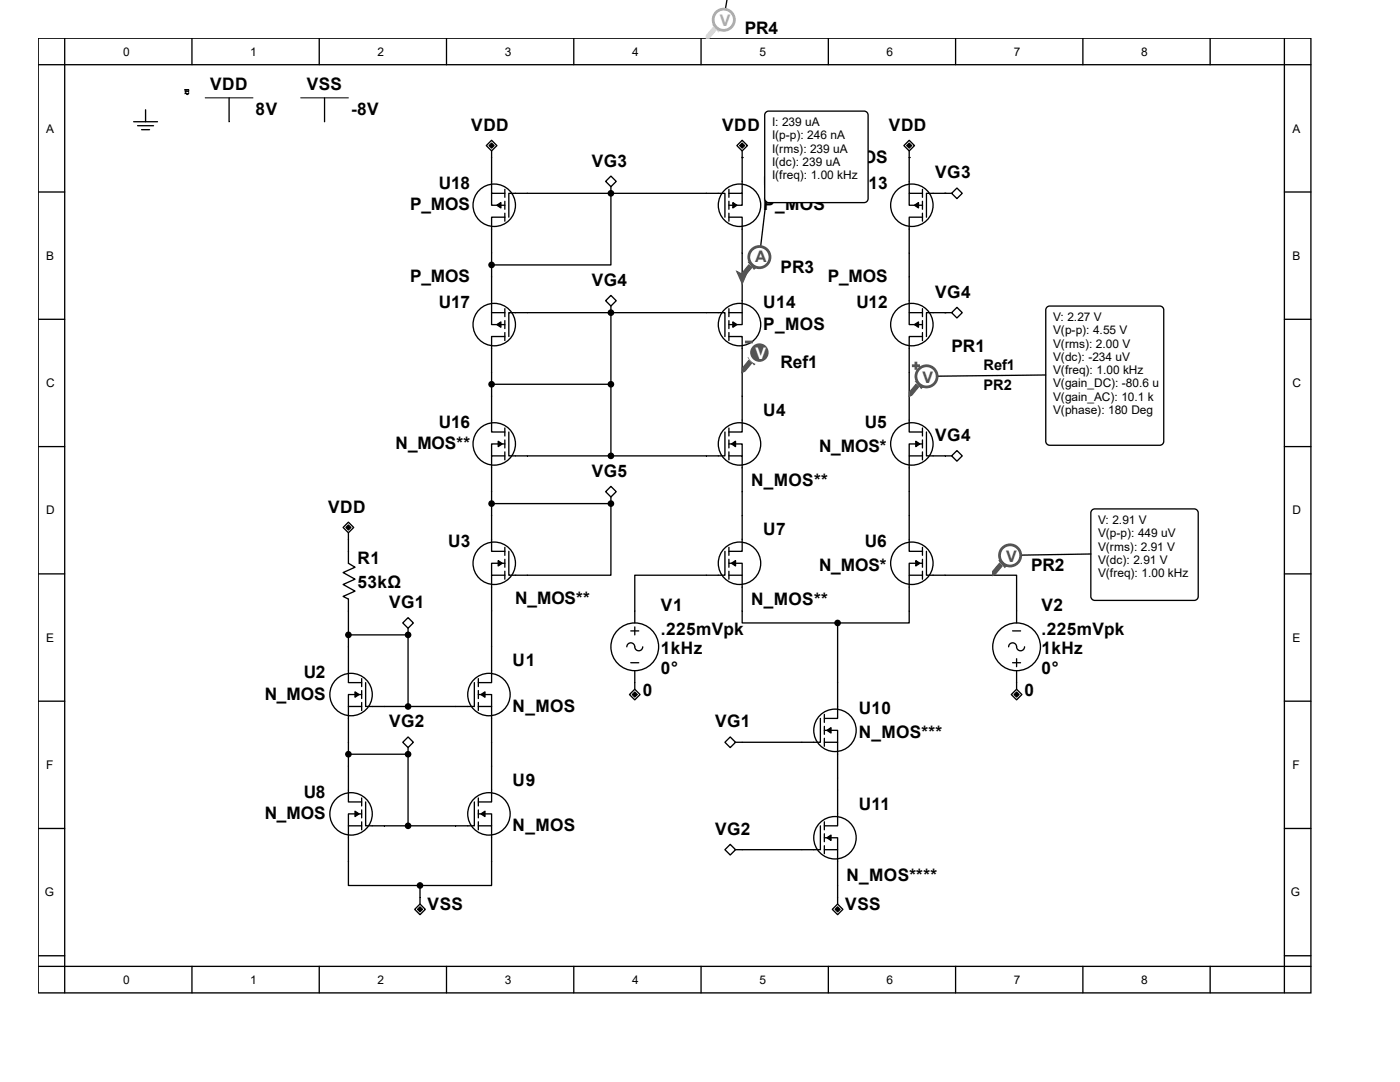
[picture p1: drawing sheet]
<svg xmlns="http://www.w3.org/2000/svg" width="279mm" height="216mm" viewBox="0 0 279 216" stroke-linecap="round" stroke-linejoin="round" font-family="sans-serif">
<g fill="none" stroke="#000" stroke-width=".26">
<path d="M7.6 7.6h254v190.5h-254zM7.6 12.9h254M12.9 7.6v190.5M38.3 7.6v5.3M45.7 19.5v4.8M63.7 7.6v5.3M64.8 19.5v4.8M89.1 7.6v5.3M114.5 7.6v5.3M139.9 7.6v5.3M165.3 7.6v5.3M190.7 7.6v5.3"/>
<path d="M216.1 7.6v5.3M241.5 7.6v5.3M256.3 7.6v190.5M7.6 38.3h5.3M26.7 24.3h4.7M27.5 25.1h3.1M28.3 25.9h1.5M29.1 21.9v2.4M97 29.1l1.1-1.1 1.1 1.1-1.1 1zM98.1 38.6v2.4h2.7M98.1 30.1v8.5h2.7M100.8 37.8v1.6"/>
<path d="M121.9 35.1l1.1 1.1-1.1 1.1-1-1.1zM121.9 38.6v14.3h-23.8M121.9 38.6h.1M121.9 37.3v1.3M145.5 37.8v1.6M147.1 29.1l1-1.1 1.1 1.1-1.1 1zM148.1 38.6v2.4h-2.6M148.1 30.1v8.5h-2.6M148.1 31.4h.1M180.4 29.1l1.1-1.1 1 1.1-1 1zM181.5 38.6v2.4h2.6M181.5 30.1v8.5h2.6"/>
<path d="M181.5 31.4h.1M184.1 37.8v1.6M188.6 38.6h.1M189.9 38.6l1.1-1.1 1 1.1-1 1zM189.9 38.6h-5v4.7M256.3 38.3h5.3M100.8 43.3h-2.7v19.1h2.7M100.8 40.2v1.6M100.8 42.5v1.6M101.5 43.3v-4.7h43.2v4.7M121.9 58.9l1.1 1.1-1.1 1.1-1-1.1zM145.5 43.3h2.6v19.1h-2.6"/>
<path d="M145.5 40.2v1.6M145.5 42.5v1.6M184.1 43.3h-2.6v19.1h2.6M184.1 40.2v1.6M184.1 42.5v1.6M7.6 63.7h5.3M98.1 62.4v2.4h2.7M98.1 76.7h23.8M100.8 67.2h-2.7v19h2.7M100.8 61.6v1.6M100.8 64v1.6M100.8 66.4v1.5"/>
<path d="M101.5 67.2v-4.8h43.2v4.8M121.9 62.4h.1M121.9 61.1v29.9M145.5 67.2h2.6v19h-2.6M145.5 61.6v1.6M145.5 64v1.6M145.5 66.4v1.5M148.1 62.4v2.4h-2.6M181.5 62.4v2.4h2.6M184.1 67.2h-2.6v19h2.6M184.1 61.6v1.6M184.1 64v1.6"/>
<path d="M184.1 66.4v1.5M188.6 62.4h.1M189.9 62.4l1.1-1.1 1 1.1-1 1zM189.9 62.4h-5v4.8M256.3 63.7h5.3M7.6 89.1h5.3M100.8 91h-2.7v19h2.7M100.8 88.6h-2.7v2.4M100.8 85.4v1.6M100.8 87.8v1.6M100.8 90.2v1.6M101.5 86.2v4.8h43.2v-4.8"/>
<path d="M121.9 97l1.1 1.1-1.1 1.1-1-1.1zM121.9 99.2v1.3M145.5 91h2.6v19h-2.6M145.5 88.6h2.6v2.4M145.5 85.4v1.6M145.5 87.8v1.6M145.5 90.2v1.6M184.1 91h-2.6v19h2.6M184.1 88.6h-2.6v2.4M184.1 85.4v1.6M184.1 87.8v1.6M184.1 90.2v1.6"/>
<path d="M184.9 86.2v4.8h5M189.9 91l1.1-1.1 1 1.1-1 1zM256.3 89.1h5.3M7.6 114.5h5.3M68.5 105.3l1-1.1 1.1 1.1-1.1 1zM69.5 106.3v6.1l1.4 .8-2.4 1 2.4 1.4-2.4 1 2.4 1.4-2.4 1 1 .5v16.7h2.7M98.1 100.5h23.8M100.8 114.8h-2.7v21.4h-2.6M100.8 112.4h-2.7v2.4M100.8 109.2v1.6M100.8 111.6v1.6M100.8 114v1.6"/>
<path d="M121.9 100.5v14.3h-20.4v-4.8M121.9 100.5h.1M144.7 110v4.8h-18v9.5M145.5 114.8h2.6v9.5h19.1M145.5 112.4h2.6v2.4M145.5 109.2v1.6M145.5 111.6v1.6M145.5 114v1.6M184.1 114.8h-2.6v9.5h-14.3M184.1 112.4h-2.6v2.4M184.1 109.2v1.6M184.1 111.6v1.6"/>
<path d="M184.1 114v1.6M184.9 110v4.8h18v9.5M256.3 114.5h5.3M7.6 139.9h5.3M69.5 126.7h11.9M72.2 138.6h-2.7v2.4M72.2 135.4v1.6M72.2 137.8v1.6M73 136.2v4.8h21.7v-4.8M80.4 124.3l1-1.1 1.1 1.1-1.1 1.1zM81.4 126.7h.1M81.4 125.4v15.6"/>
<path d="M95.5 138.6h2.6v2.4M95.5 135.4v1.6M95.5 137.8v1.6M125.6 138.6l1.1-1.1 1 1.1-1 1zM125.9 125.9h1.6M125.9 132.2h1.6M126.7 125.1v1.6M126.7 133.8v3.7M128.3 129.1a.79 .79 0 0 1-.8 .8 .79 .79 0 0 1-.8-.8 .79 .79 0 0 0-.8-.8 .79 .79 0 0 0-.8 .8M167.2 124.3v19.1h-2.7M202.1 125.9h1.6M202.1 132.2h1.6"/>
<path d="M202.9 137.5l1 1.1-1 1-1.1-1zM202.9 131.4v1.6M202.9 133.8v3.7M204.5 129.1a.79 .79 0 0 1-.8 .8 .79 .79 0 0 1-.8-.8 .79 .79 0 0 0-.8-.8 .79 .79 0 0 0-.8 .8M256.3 139.9h5.3M69.5 150.5h11.9M72.2 141h-2.7v19h2.7M72.2 140.2v1.6M72.2 159.2v1.6M80.4 148.1l1-1 1.1 1-1.1 1.1zM81.4 150.5h.1M81.4 149.2v15.6"/>
<path d="M95.5 141h2.6v19h-2.6M95.5 140.2v1.6M95.5 159.2v1.6M145.7 147.1l1.1 1-1.1 1.1-1-1.1zM163.7 143.4v4.7h-16.9M164.5 148.1h2.7v16.7h-2.7M164.5 145.7h2.7v2.4M164.5 142.6v1.5M164.5 144.9v1.6M164.5 147.3v1.6M7.6 165.3h5.3M72.2 164.8h-2.7v11.9h14.3"/>
<path d="M72.2 162.4h-2.7v2.4M72.2 161.6v1.6M72.2 164v1.6M73 160v4.8h21.7v-4.8M83.8 176.7v3.7M95.5 164.8h2.6v11.9h-14.3M95.5 162.4h2.6v2.4M95.5 161.6v1.6M95.5 164v1.6M145.7 168.5l1.1 1-1.1 1.1-1-1.1zM163.7 164.8v4.7h-16.9M164.5 169.5h2.7v10.9"/>
<path d="M164.5 167.2h2.7v2.3M164.5 164v1.6M164.5 166.4v1.6M164.5 168.8v1.5M256.3 165.3h5.3M7.6 190.7h5.3M7.6 192.8h254M38.3 192.8v5.3M63.7 192.8v5.3M82.8 181.5l1-1.1 1.1 1.1-1.1 1zM89.1 192.8v5.3M114.5 192.8v5.3"/>
<path d="M139.9 192.8v5.3M165.3 192.8v5.3M166.1 181.5l1.1-1.1 1 1.1-1 1zM190.7 192.8v5.3M216.1 192.8v5.3M241.5 192.8v5.3M256.3 190.7h5.3"/>
<circle cx="98.6" cy="41" r="4.2"/>
<circle cx="147.6" cy="41" r="4.2"/>
<circle cx="182" cy="41" r="4.2"/>
<circle cx="98.6" cy="64.8" r="4.2"/>
<circle cx="147.6" cy="64.8" r="4.2"/>
<circle cx="182" cy="64.8" r="4.2"/>
<circle cx="98.6" cy="88.6" r="4.2"/>
<circle cx="147.6" cy="88.6" r="4.2"/>
<circle cx="182" cy="88.6" r="4.2"/>
<circle cx="98.6" cy="112.4" r="4.2"/>
<circle cx="147.6" cy="112.4" r="4.2"/>
<circle cx="182" cy="112.4" r="4.2"/>
<circle cx="70.1" cy="138.6" r="4.2"/>
<circle cx="97.6" cy="138.6" r="4.2"/>
<circle cx="126.7" cy="129.1" r="4.8"/>
<circle cx="202.9" cy="129.1" r="4.8"/>
<circle cx="166.6" cy="145.7" r="4.2"/>
<circle cx="70.1" cy="162.4" r="4.2"/>
<circle cx="97.6" cy="162.4" r="4.2"/>
<circle cx="166.6" cy="167.2" r="4.2"/>
</g>
<path d="M36.9 17.9h.8v.3h-.8zM37 18h.2M37.1 17.9v.3M37.4 18h.2M37.7 18.6l-.2 .2-.3-.2-.3 .1M37.7 18.5l-.3 .4-.3-.4-.2 .1M41 19.5h9.5M60 19.5h9.5" fill="none" stroke="#000" stroke-width=".2"/>
<g fill="#000" stroke="#000" stroke-width=".2">
<path d="M97.6 29.1l.5-.6 .5 .6-.5 .5z" fill-rule="evenodd"/>
<path d="M147.6 29.1l.5-.6 .5 .6-.5 .5z" fill-rule="evenodd"/>
<path d="M180.9 29.1l.6-.6 .5 .6-.5 .5z" fill-rule="evenodd"/>
<path d="M69.5 104.7l.6 .6-.6 .5-.5-.5z" fill-rule="evenodd"/>
<path d="M126.2 138.6l.5-.5 .5 .5-.5 .5z" fill-rule="evenodd"/>
<path d="M202.4 138.6l.5-.5 .5 .5-.5 .5z" fill-rule="evenodd"/>
<path d="M83.3 181.5l.5-.6 .5 .6-.5 .5z" fill-rule="evenodd"/>
<path d="M166.6 181.5l.6-.6 .5 .6-.5 .5z" fill-rule="evenodd"/>
</g>
<g fill="#000" stroke="#000" stroke-width=".26">
<path d="M99.2 41l.8-.6v1.1zM146.3 40.4l.8 .6-.8 .5zM182.5 41l.8-.6v1.1zM99.2 64.8l.8-.6v1.1zM146.3 64.2l.8 .6-.8 .5zM182.5 64.8l.8-.6v1.1zM99.4 88.1l.8 .5-.8 .5zM146 88.6l.8-.5v1zM182.8 88.1l.8 .5-.8 .5zM99.4 111.9l.8 .5-.8 .5zM146 112.4l.8-.5v1zM182.8 111.9l.8 .5-.8 .5z"/>
<path d="M70.9 138.1l.7 .5-.7 .5zM96 138.6l.8-.5v1zM165 145.7l.8-.5v1.1zM70.9 161.9l.7 .5-.7 .5zM96 162.4l.8-.5v1zM165 167.2l.8-.6v1.1z"/>
<circle cx="121.9" cy="38.6" r=".53"/>
<circle cx="98.1" cy="52.9" r=".53"/>
<circle cx="98.1" cy="76.7" r=".53"/>
<circle cx="121.9" cy="76.7" r=".53"/>
<circle cx="121.9" cy="62.4" r=".53"/>
<circle cx="121.9" cy="91" r=".53"/>
<circle cx="98.1" cy="100.5" r=".53"/>
<circle cx="121.9" cy="100.5" r=".53"/>
<circle cx="69.5" cy="126.7" r=".53"/>
<circle cx="81.4" cy="126.7" r=".53"/>
<circle cx="167.2" cy="124.3" r=".53"/>
<circle cx="69.5" cy="150.5" r=".53"/>
<circle cx="81.4" cy="141" r=".53"/>
<circle cx="81.4" cy="150.5" r=".53"/>
<circle cx="81.4" cy="164.8" r=".53"/>
<circle cx="83.8" cy="176.7" r=".53"/>
</g>
<path d="M208.9 61.3l.6-.2h22a.79 .79 0 0 1 .8 .8v26.2a.79 .79 0 0 1-.8 .7h-22a.79 .79 0 0 1-.8-.7v-26.2z" fill-rule="evenodd" fill="#fff" stroke="#000" stroke-width=".26"/>
<path d="M208.7 74.8l-23.8 .3" fill="none" stroke="#000" stroke-width=".26"/>
<path d="M182.8 76.7l.5 .5-1.3 1.6-.5 .3v-.8z" fill-rule="evenodd" fill="#505050"/>
<path d="M182.8 76.7l.5 .5-1.3 1.6-.5 .3v-.8z" fill="none" stroke="#505050" stroke-width=".25"/>
<path d="M182.8 76.2h.2l1.1 1-.2 .3z" fill-rule="evenodd" fill="#505050"/>
<path d="M182.8 76.2h.2l1.1 1-.2 .3z" fill="none" stroke="#505050" stroke-width=".25"/>
<circle cx="184.9" cy="75.1" r="2.12" fill="#fff"/>
<g fill="none" stroke="#505050" stroke-width=".55">
<path d="M182 73h1.6M182.8 72.2v1.6"/>
<circle cx="184.9" cy="75.1" r="2.12"/>
</g>
<path d="M149.4 71.9l.6 .6-1.3 1.5-.6 .3v-.8z" fill-rule="evenodd" fill="#505050"/>
<path d="M149.4 71.9l.6 .6-1.3 1.5-.6 .3v-.8z" fill="none" stroke="#505050" stroke-width=".25"/>
<path d="M149.4 71.4h.3l1.1 1.1-.3 .2z" fill-rule="evenodd" fill="#505050"/>
<path d="M149.4 71.4h.3l1.1 1.1-.3 .2z" fill="none" stroke="#505050" stroke-width=".25"/>
<circle cx="151.6" cy="70.4" r="2.11" fill="#505050"/>
<circle cx="151.6" cy="70.4" r="2.11" fill="none" stroke="#fff" stroke-width=".55"/>
<path d="M148.7 68.2h1.5" fill="none" stroke="#505050" stroke-width=".55"/>
<path d="M217.9 101.8l.6-.3h19.8a.79 .79 0 0 1 .8 .8v16.7a.79 .79 0 0 1-.8 .8h-19.8a.79 .79 0 0 1-.8-.8v-16.7z" fill-rule="evenodd" fill="#fff" stroke="#000" stroke-width=".26"/>
<path d="M217.7 110.5l-16.1 .3" fill="none" stroke="#000" stroke-width=".26"/>
<path d="M199.5 112.4l.5 .5-1.3 1.6-.6 .3v-.8z" fill-rule="evenodd" fill="#505050"/>
<path d="M199.5 112.4l.5 .5-1.3 1.6-.6 .3v-.8z" fill="none" stroke="#505050" stroke-width=".25"/>
<path d="M199.5 111.9h.2l1.1 1-.3 .3z" fill-rule="evenodd" fill="#505050"/>
<path d="M199.5 111.9h.2l1.1 1-.3 .3z" fill="none" stroke="#505050" stroke-width=".25"/>
<circle cx="201.6" cy="110.8" r="2.12" fill="#fff"/>
<circle cx="201.6" cy="110.8" r="2.12" fill="none" stroke="#505050" stroke-width=".55"/>
<path d="M152.8 22.4l.6-.2h19.1a.79 .79 0 0 1 .7 .8v16.6a.79 .79 0 0 1-.7 .8h-19.1a.79 .79 0 0 1-.8-.8v-16.6z" fill-rule="evenodd" fill="#fff" stroke="#000" stroke-width=".26"/>
<path d="M152.9 40.2l-1.3 11.1" fill="none" stroke="#000" stroke-width=".26"/>
<path d="M147.1 54.2l1 .5 1.1-.5-1.1 2.4z" fill-rule="evenodd" fill="#505050"/>
<path d="M147.1 54.2l1 .5 1.1-.5-1.1 2.4z" fill="none" stroke="#505050" stroke-width=".25"/>
<path d="M149.4 52.9l.6 .5-1.3 1.6-.6 .2v-.7z" fill-rule="evenodd" fill="#505050"/>
<path d="M149.4 52.9l.6 .5-1.3 1.6-.6 .2v-.7z" fill="none" stroke="#505050" stroke-width=".25"/>
<path d="M149.4 52.4h.3l1.1 1-.3 .3z" fill-rule="evenodd" fill="#505050"/>
<path d="M149.4 52.4h.3l1.1 1-.3 .3z" fill="none" stroke="#505050" stroke-width=".25"/>
<circle cx="151.6" cy="51.3" r="2.11" fill="#fff"/>
<circle cx="151.6" cy="51.3" r="2.11" fill="none" stroke="#505050" stroke-width=".55"/>
<path d="M145.1 0l-.7 3.9" fill="none" stroke="#000" stroke-width=".26"/>
<path d="M142.3 5.5l.5 .6-1.3 1.5h-.5v-.5z" fill-rule="evenodd" fill="#d1d2d4"/>
<path d="M142.3 5.5l.5 .6-1.3 1.5h-.5v-.5z" fill="none" stroke="#d1d2d4" stroke-width=".25"/>
<path d="M142.3 5h.3l1 1.1-.2 .2z" fill-rule="evenodd" fill="#d1d2d4"/>
<path d="M142.3 5h.3l1 1.1-.2 .2z" fill="none" stroke="#d1d2d4" stroke-width=".25"/>
<circle cx="144.4" cy="3.9" r="2.12" fill="#fff"/>
<circle cx="144.4" cy="3.9" r="2.12" fill="none" stroke="#a7a9ac" stroke-width=".55"/>
<g font-size="3.4">
<text x="148.6" y="6.8">PR4</text>
<text x="42" y="17.9">VDD</text>
<text x="61.2" y="17.9">VSS</text>
<text x="51" y="22.9">8V</text>
<text x="70.1" y="22.9">-8V</text>
<text x="94.1" y="26.1">VDD</text>
<text x="144.1" y="26.1">VDD</text>
<text x="177.4" y="26.1">VDD</text>
<text x="118.1" y="33.2">VG3</text>
<text x="165.2" y="32.4">P_MOS</text>
<text x="186.6" y="35.6">VG3</text>
<text x="81.8" y="42">P_MOS</text>
<text x="87.5" y="37.7">U18</text>
<text x="152.3" y="37.7">U15</text>
<text x="152.3" y="42">P_MOS</text>
<text x="170.9" y="37.7">U13</text>
<text x="81.8" y="56.3">P_MOS</text>
<text x="118.1" y="57.1">VG4</text>
<text x="155.8" y="54.4">PR3</text>
<text x="165.2" y="56.3">P_MOS</text>
<text x="186.6" y="59.4">VG4</text>
<text x="87.5" y="61.6">U17</text>
<text x="152.3" y="61.6">U14</text>
<text x="152.3" y="65.8">P_MOS</text>
<text x="170.9" y="61.6">U12</text>
<text x="189.9" y="70.3">PR1</text>
<text x="155.8" y="73.5">Ref1</text>
<text x="152.3" y="83">U4</text>
<text x="79" y="89.6">N_MOS**</text>
<text x="87.5" y="85.3">U16</text>
<text x="172.6" y="85.3">U5</text>
<text x="186.6" y="88">VG4</text>
<text x="118.1" y="95.2">VG5</text>
<text x="163.4" y="90.1">N_MOS*</text>
<text x="149.9" y="97">N_MOS**</text>
<text x="65.5" y="102.3">VDD</text>
<text x="152.3" y="106.8">U7</text>
<text x="71.3" y="112.6">R1</text>
<text x="89.5" y="109.2">U3</text>
<text x="163.4" y="113.9">N_MOS*</text>
<text x="172.6" y="109.2">U6</text>
<text x="71.3" y="117.4">53kΩ</text>
<text x="205.8" y="114">PR2</text>
<text x="77.6" y="121.3">VG1</text>
<text x="102.8" y="120.6">N_MOS**</text>
<text x="131.9" y="121.9">V1</text>
<text x="149.9" y="120.8">N_MOS**</text>
<text x="207.9" y="121.9">V2</text>
<text x="131.9" y="126.6">.225mVpk</text>
<text x="131.9" y="130.6">1kHz</text>
<text x="207.9" y="126.6">.225mVpk</text>
<text x="207.9" y="130.6">1kHz</text>
<text x="60.6" y="135.4">U2</text>
<text x="102.3" y="133">U1</text>
<text x="131.9" y="134.5">0°</text>
<text x="207.9" y="134.5">0°</text>
<text x="52.8" y="139.6">N_MOS</text>
<text x="102.3" y="142">N_MOS</text>
<text x="128.3" y="138.8">0</text>
<text x="171.4" y="142.5">U10</text>
<text x="204.5" y="138.8">0</text>
<text x="77.6" y="145.2">VG2</text>
<text x="142.7" y="145.2">VG1</text>
<text x="171.4" y="147.3">N_MOS***</text>
<text x="60.6" y="159.2">U8</text>
<text x="102.3" y="156.8">U9</text>
<text x="171.4" y="161.5">U11</text>
<text x="52.8" y="163.4">N_MOS</text>
<text x="102.3" y="165.8">N_MOS</text>
<text x="142.7" y="166.6">VG2</text>
<text x="169" y="175.9">N_MOS****</text>
<text x="85.3" y="181.7">VSS</text>
<text x="168.7" y="181.7">VSS</text>
</g>
<text font-size="3.2" fill="#a7a9ac" x="143.6" y="5.2">V</text>
<g font-size="3.2" fill="#505050">
<text x="150.7" y="52.3">A</text>
<text x="184.1" y="76.4">V</text>
<text x="200.8" y="112.1">V</text>
</g>
<text font-size="3.2" fill="#fff" x="150.7" y="71.7">V</text>
<g font-size="2.9">
<text x="196.3" y="73.8">Ref1</text>
<text x="196.3" y="77.8">PR2</text>
</g>
<g font-size="2.4">
<text x="24.6" y="11.1">0</text>
<text x="50" y="11.1">1</text>
<text x="75.4" y="11.1">2</text>
<text x="100.8" y="11.1">3</text>
<text x="126.2" y="11.1">4</text>
<text x="151.6" y="11.1">5</text>
<text x="177" y="11.1">6</text>
<text x="202.4" y="11.1">7</text>
<text x="227.8" y="11.1">8</text>
<text x="9.2" y="26.5">A</text>
<text x="154.1" y="25.2">I: 239 uA</text>
<text x="154.1" y="27.8">I(p-p): 246 nA</text>
<text x="257.9" y="26.5">A</text>
<text x="154.1" y="30.5">I(rms): 239 uA</text>
<text x="154.1" y="33.1">I(dc): 239 uA</text>
<text x="154.1" y="35.8">I(freq): 1.00 kHz</text>
<text x="9.2" y="51.9">B</text>
<text x="257.9" y="51.9">B</text>
<text x="210.2" y="64.1">V: 2.27 V</text>
<text x="210.2" y="66.7">V(p-p): 4.55 V</text>
<text x="210.2" y="69.3">V(rms): 2.00 V</text>
<text x="9.2" y="77.3">C</text>
<text x="210.2" y="72">V(dc): -234 uV</text>
<text x="210.2" y="74.6">V(freq): 1.00 kHz</text>
<text x="210.2" y="77.3">V(gain_DC): -80.6 u</text>
<text x="257.9" y="77.3">C</text>
<text x="210.2" y="79.9">V(gain_AC): 10.1 k</text>
<text x="210.2" y="82.6">V(phase): 180 Deg</text>
<text x="9.2" y="102.7">D</text>
<text x="219.2" y="104.6">V: 2.91 V</text>
<text x="219.2" y="107.2">V(p-p): 449 uV</text>
<text x="257.9" y="102.7">D</text>
<text x="219.2" y="109.9">V(rms): 2.91 V</text>
<text x="219.2" y="112.5">V(dc): 2.91 V</text>
<text x="219.2" y="115.1">V(freq): 1.00 kHz</text>
<text x="9.2" y="128.1">E</text>
<text x="257.9" y="128.1">E</text>
<text x="9.2" y="153.5">F</text>
<text x="257.9" y="153.5">F</text>
<text x="8.9" y="178.9">G</text>
<text x="257.6" y="178.9">G</text>
<text x="24.6" y="196.3">0</text>
<text x="50" y="196.3">1</text>
<text x="75.4" y="196.3">2</text>
<text x="100.8" y="196.3">3</text>
<text x="126.2" y="196.3">4</text>
<text x="151.6" y="196.3">5</text>
<text x="177" y="196.3">6</text>
<text x="202.4" y="196.3">7</text>
<text x="227.8" y="196.3">8</text>
</g>
</svg>
